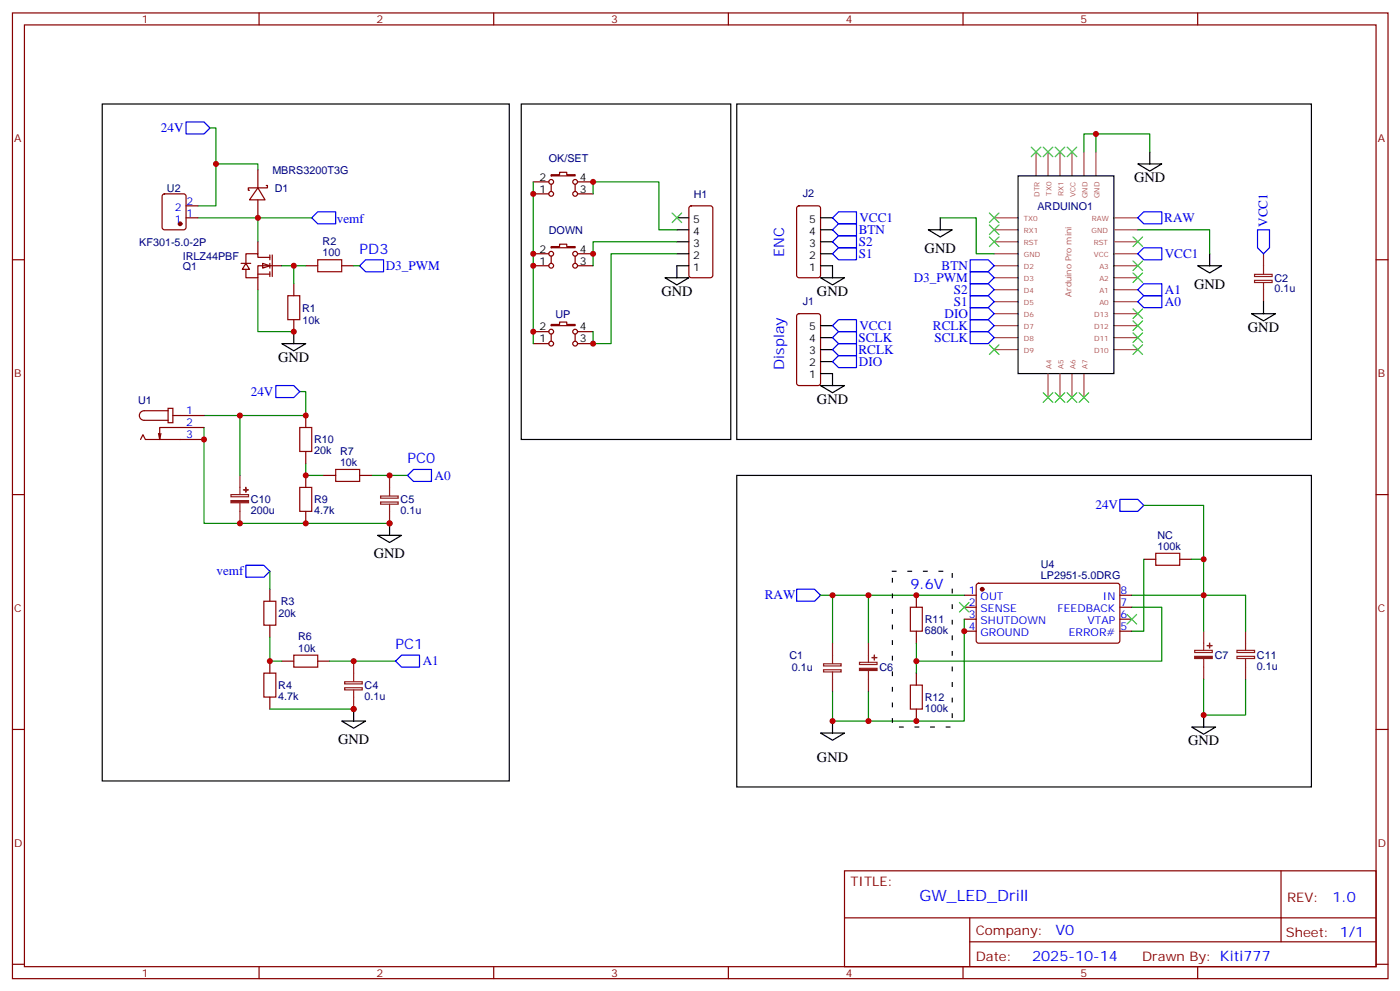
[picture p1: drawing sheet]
<svg xmlns="http://www.w3.org/2000/svg" width="413mm" height="292mm" viewBox="0 0 413 292" stroke-linecap="round" stroke-linejoin="round" font-family="sans-serif">
<g fill="none" stroke="#870000" stroke-width=".35">
<path d="M3.7 3.8h405.3v284.3h-405.3zM7.2 7.3h398.3v277.3h-398.3zM76.3 3.8v3.5M145.5 3.8v3.5M214.6 3.8v3.5M283.8 3.8v3.5M352.9 3.8v3.5M76 55.3l2.1 3.5h-4.6zM76 50v5.3M76 58.8v5.3M78.5 54.6h.3v.7h-5.6v.7h.3M3.7 76.5h3.5"/>
<path d="M90.1 78.2h3.5M100.7 78.2h3.5M235 60.8l.4-.2h5.7l.6 .4 .1 20.1-.5 .6-5.9 .1-.6-.5-.1-20zM405.5 76.5h3.5M86.6 83.5v3.6M86.6 94.1v3.5M235 92.6l.4-.2h5.7l.6 .4 .1 20-.5 .7h-5.9l-.6-.4-.1-20zM41.4 129.4l.7-1.4 .7 1.4h17.3M47.4 127.6l-.3 1.8M49.5 120.2h1.4v4.3h-1.4zM49.5 120.9h-7a1.41 1.41 0 0 0-1.4 1.4 1.41 1.41 0 0 0 1.4 1.5h7M50.9 122.3h9.2"/>
<path d="M60.1 125.9h-13v3.5l-.4-1.8M90.1 122.3v3.6M90.1 132.9v3.6M90.1 140v3.5M95.4 140h3.5M106 140h3.5M3.7 145.6h3.5M90.1 150.6v3.5M405.5 145.6h3.5M79.5 173.5v3.5M270 175.3v3.5M284.1 175.3h3.6"/>
<path d="M284.1 178.8h3.6M287.9 171.9l.5-.2 41.2 .1 .4 .6-.1 16.5-.6 .5-41.2-.1-.4-.6v-16.3zM330 175.3h3.5M330 178.8h3.5M337 164.7h3.6M347.6 164.7h3.6M79.5 184.1v3.5M79.5 194.7v3.5M83 194.7h3.6M93.6 194.7h3.6M270 185.8v3.6M270 198.2v3.5"/>
<path d="M284.1 182.3h3.6M284.1 185.8h3.6M330 182.3h3.5M330 185.8h3.5M3.7 214.8h3.5M79.5 205.2v3.6M270 208.8v3.5M405.5 214.8h3.5M248.8 256.4h156.7v28.2h-156.7zM377.5 256.4v20.9M248.9 270.2h156.5M285.8 277.3h119.6"/>
<path d="M285.8 270.2v14.2M3.7 283.9h3.5M76.3 284.6v3.5M145.5 284.6v3.5M214.6 284.6v3.5M283.8 284.6v3.5M352.9 284.6v3.5M405.5 283.9h3.5"/>
</g>
<path d="M93.6 76.5h7.1v3.5h-7.1zM84.8 87.1h3.5v7h-3.5zM88.3 125.9h3.6v7h-3.6zM98.9 138.2h7.1v3.5h-7.1zM88.3 143.5h3.6v7.1h-3.6zM77.8 177h3.5v7.1h-3.5zM268.3 178.8h3.5v7h-3.5zM340.6 162.9h7v3.5h-7zM77.8 198.2h3.5v7h-3.5zM86.6 192.9h7v3.5h-7zM268.3 201.7h3.5v7.1h-3.5z" fill="none" stroke="#a10000" stroke-width=".35"/>
<g fill="none" stroke="#8c2424" stroke-width=".35">
<path d="M70.7 140v5.6M114.8 140v6M68.1 145.6h5.1v.7h-5.1zM70.7 148.1v6M112.1 146h5.2v.7h-5.2zM112.1 147.8h5.2v.6h-5.2zM114.8 148.4v5.7M104.2 194.7v6M253.3 195h5.1v.7h-5.1zM255.9 189.4v5.6M255.9 197.5v6M352 191.5h5.2v.6h-5.2z"/>
<path d="M354.7 185.8v5.7M354.7 194v6M364.5 193.3h5.2v.6h-5.2zM364.5 191.5h5.2v.6h-5.2zM367 185.8v5.7M367 194v6M101.6 200.7h5.2v.7h-5.2zM101.6 202.5h5.2v.6h-5.2zM104.2 203.1v5.7"/>
</g>
<g fill="#8c2424" stroke="#8c2424" stroke-width=".35">
<path d="M68.1 147.4h5.1v.6h-5.1z"/>
<path d="M71.8 144.2l1.4 .1z"/>
<path d="M72.4 143.5l.1 1.4z"/>
<path d="M257.6 192.9l.1 1.4z"/>
<path d="M257 193.6h1.4z"/>
<path d="M253.3 196.8h5.1v.6h-5.1z"/>
<path d="M356.4 189.4v1.4z"/>
<path d="M355.7 190.1h1.5z"/>
<path d="M352 193.3h5.2v.6h-5.2z"/>
</g>
<g fill="none" stroke="#008700" stroke-width=".35">
<path d="M61.9 37.7h1.7v22.9h-5.3M322.9 39.4v5.3M63.6 48.3h12.4v1.7M319.4 44.7v-5.3h19.4v5.3M58.3 64.1h17.7v7.1M76 64.1h15.9M90.1 78.2h-3.5v5.3M104.2 78.2h1.8M277.1 64.1h10.6v10.6h5.2M335.3 67.7h21.1v7M76 85.3v12.3h10.6M88.3 115.3h1.8v7h-19.4v17.7"/>
<path d="M60.1 125.9v28.2h54.7M60.1 122.3h10.6M90.1 136.5v3.5h5.3M109.5 140h10.6M337 148.8h17.7v26.5h-21.2M79.5 168.2v5.3M241.8 175.3h42.3M245.3 175.3v14.1M255.9 175.3v14.1M333.5 178.8h8.8v15.9h-72.3M337 164.7v21.1h-3.5M351.2 164.7h3.5"/>
<path d="M79.5 187.6v7.1h3.5M97.2 194.7h19.4M270 189.4v8.8M284.1 182.3v30h-28.2M354.7 200v10.5h12.3v-10.5M354.7 185.8v-10.5h12.3v10.5M79.5 208.8h24.7M245.3 203.5v8.8h10.6v-8.8"/>
</g>
<g fill="none" stroke="#000" stroke-width=".35">
<path d="M30.1 30.6h120v199.3h-120zM217.1 30.6h169.3v98.8h-169.3zM300 51.8h28.2v58.2h-28.2zM335.3 48.3h7l-3.5 2.1zM338.8 44.7v3.6M241.8 78.2h3.5v3.6M241.8 74.7h3.5M241.8 71.2h3.5M241.8 67.7h3.5M241.8 64.1h3.5M273.5 67.7h7.1l-3.5 2.1zM277.1 64.1v3.6"/>
<path d="M352.9 78.2h7.1l-3.6 2.2zM356.4 74.7v3.5M86.6 97.6v3.6M241.8 81.8h7l-3.5 2.1zM241.8 99.4h3.5M241.8 95.9h3.5M83 101.2h7.1l-3.5 2.1zM241.8 113.5h7l-3.5 2.1zM241.8 110h3.5v3.5M241.8 106.5h3.5M241.8 102.9h3.5M217.1 140h169.3v91.7h-169.3z"/>
<path d="M111.3 157.6h7l-3.5 2.1zM114.8 154.1v3.5M100.7 212.3h7l-3.5 2.1zM104.2 208.8v3.5M241.8 215.8h7l-3.5 2.1zM245.3 212.3v3.5M351.2 214.1h7l-3.5 2.1zM354.7 210.5v3.6"/>
</g>
<g fill="none" stroke="#00f" stroke-width=".35">
<path d="M54.8 35.9h5.3l1.8 1.8-1.8 1.7h-5.3zM91.9 64.1l1.7-1.7h5.3v3.5h-5.3zM106 78.2l1.7-1.7h5.3v3.5h-5.3zM245.3 64.1l1.8-1.7h5.3v3.5h-5.3zM245.3 67.7l1.8-1.8h5.3v3.5h-5.3zM245.3 71.2l1.8-1.8h5.3v3.6h-5.3zM245.3 74.7l1.8-1.7h5.3v3.5h-5.3zM285.9 76.5h5.3l1.7 1.7-1.7 1.8h-5.3zM335.3 74.7l1.7-1.7h5.3v3.5h-5.3zM337 62.4h5.3v3.5h-5.3l-1.7-1.8zM245.3 95.9l1.8-1.8h5.3v3.5h-5.3zM245.3 99.4l1.8-1.8h5.3v3.6h-5.3z"/>
<path d="M285.9 80h5.3l1.7 1.8-1.7 1.7h-5.3zM285.9 87.1h5.3l1.7 1.7-1.7 1.8h-5.3zM285.9 83.5h5.3l1.7 1.8-1.7 1.8h-5.3zM285.9 90.6h5.3l1.7 1.8-1.7 1.7h-5.3zM285.9 94.1h5.3l1.7 1.8-1.7 1.7h-5.3zM285.9 97.6h5.3l1.7 1.8-1.7 1.8h-5.3zM335.3 88.8l1.7-1.7h5.3v3.5h-5.3zM337 83.5h5.3v3.6h-5.3l-1.7-1.8zM81.3 113.5h5.3l1.7 1.8-1.7 1.8h-5.3zM245.3 102.9l1.8-1.7h5.3v3.5h-5.3zM245.3 106.5l1.8-1.8h5.3v3.5h-5.3zM120.1 140l1.7-1.8h5.3v3.5h-5.3z"/>
<path d="M330 147h5.3l1.7 1.8-1.7 1.8h-5.3zM72.5 166.4h5.3l1.7 1.8-1.7 1.8h-5.3zM234.7 173.5h5.3l1.8 1.8-1.8 1.7h-5.3zM116.6 194.7l1.7-1.8h5.3v3.5h-5.3z"/>
</g>
<circle cx="289.4" cy="173.5" r=".53" fill="#870000" stroke="#870000" stroke-width=".35"/>
<g fill="none" stroke="#3c3" stroke-width=".35">
<path d="M303.9 43.3l2.8 2.8M306.7 43.3l-2.8 2.8M307.4 43.3l2.8 2.8M310.2 43.3l-2.8 2.8M310.9 43.3l2.9 2.8M313.8 43.3l-2.9 2.8M314.5 43.3l2.8 2.8M317.3 43.3l-2.8 2.8M291.5 62.7l2.9 2.8M291.5 66.3l2.9 2.8M291.5 69.8l2.9 2.8M294.4 62.7l-2.9 2.8"/>
<path d="M294.4 66.3l-2.9 2.8M294.4 69.8l-2.9 2.8M333.9 76.8l2.8 2.9M333.9 69.8l2.8 2.8M336.7 76.8l-2.8 2.9M336.7 69.8l-2.8 2.8M333.9 98l2.8 2.8M333.9 94.5l2.8 2.8M333.9 90.9l2.8 2.9M333.9 80.4l2.8 2.8M336.7 98l-2.8 2.8M336.7 94.5l-2.8 2.8"/>
<path d="M336.7 90.9l-2.8 2.9M336.7 80.4l-2.8 2.8M291.5 101.5l2.9 2.9M294.4 101.5l-2.9 2.9M307.4 115.6l2.8 2.9M310.2 115.6l-2.8 2.9M310.9 115.6l2.9 2.9M313.8 115.6l-2.9 2.9M314.5 115.6l2.8 2.9M317.3 115.6l-2.8 2.9M318 115.6l2.8 2.9M320.8 115.6l-2.8 2.9"/>
<path d="M333.9 101.5l2.8 2.9M336.7 101.5l-2.8 2.9M282.7 177.4l2.8 2.8M285.5 177.4l-2.8 2.8M332.1 180.9l2.8 2.8M334.9 180.9l-2.8 2.8"/>
</g>
<g fill="none" stroke="#a64a4a" stroke-width=".35">
<path d="M305.3 44.7v7M308.8 44.7v7M312.3 44.7v7M315.9 44.7v7M319.4 44.7v7M322.9 44.7v7M292.9 78.2h7M292.9 74.7h7M292.9 64.1h7M292.9 71.2h7M292.9 67.7h7M328.3 78.2h7"/>
<path d="M328.3 74.7h7M328.3 64.1h7M328.3 71.2h7M328.3 67.7h7M292.9 88.8h7M292.9 85.3h7M292.9 81.8h7M292.9 92.4h7M292.9 95.9h7M292.9 99.4h7M328.3 88.8h7M328.3 85.3h7"/>
<path d="M328.3 81.8h7M328.3 92.4h7M328.3 95.9h7M328.3 99.4h7M292.9 102.9h7M308.8 110.1v7M312.3 110.1v7M315.9 110.1v7M319.4 110.1v7M328.3 102.9h7"/>
</g>
<path d="M263 168.2h17.6v45.9h-17.6z" fill="none" stroke="#000" stroke-width=".35" stroke-dasharray="1.1 3.5"/>
<g fill="#fff" stroke="#870000" stroke-width=".35">
<path d="M77.4 77.5l2.1 .7-2.1 .8z"/>
<path d="M72.5 77.5l1 1.8h-2.1z"/>
</g>
<g fill="none" stroke="#870000" stroke-width=".35">
<path d="M48 57.3l.5-.2h5.6l.7 .4v9.5l-.4 .6-5.9 .1-.7-.5v-9.4zM157.1 57.1h4.6M157.1 53.6h4.6M162.4 51.4h2.5v-.7h2.1v.7h2.5v.4h-7.1zM162.4 54.3v2.1M169.5 54.3v2.1M170.2 57.1h4.6M170.2 53.6h4.6M54.8 64.1h3.5M54.8 60.6h3.5M71 77.5h2.9M76 71.2v3.5"/>
<path d="M79.5 75.8h-3.5v-1.1h-3.5v2.8M79.5 75.1v1.4M79.5 77.5v1.5M80.2 75.1v6.3M83 78.2h-7v3.6h-3.5v-2.5M157.1 78.2h4.6M157.1 74.7h4.6M162.4 72.6h2.5v-.7h2.1v.7h2.5v.4h-7.1zM162.4 75.4v2.1M169.5 75.4v2.1M170.2 78.2h4.6M170.2 74.7h4.6"/>
<path d="M203.2 60.8l.5-.2h5.6l.7 .4v20.1l-.4 .6-5.9 .1-.7-.5v-20zM76 80.7h3.5M76 81.8v3.5M79.5 80v1.4M157.1 97.6h4.6M162.4 95.5h2.5v-.7h2.1v.7h2.5v.4h-7.1zM162.4 98.4v2.1M169.5 98.4v2.1M170.2 97.6h4.6M157.1 101.2h4.6M170.2 101.2h4.6"/>
<circle cx="162.4" cy="57.1" r=".71"/>
<circle cx="162.4" cy="53.6" r=".71"/>
<circle cx="169.5" cy="53.6" r=".71"/>
<circle cx="169.5" cy="57.1" r=".71"/>
<circle cx="162.4" cy="78.2" r=".71"/>
<circle cx="162.4" cy="74.7" r=".71"/>
<circle cx="169.5" cy="74.7" r=".71"/>
<circle cx="169.5" cy="78.2" r=".71"/>
<circle cx="162.4" cy="97.6" r=".71"/>
<circle cx="169.5" cy="97.6" r=".71"/>
<circle cx="162.4" cy="101.2" r=".71"/>
<circle cx="169.5" cy="101.2" r=".71"/>
</g>
<path d="M157.1 53.6v47.6M174.8 57.1v-3.5h19.4v14.1h5.3M83 78.2h3.6M199.5 71.2h-24.7v7M199.5 74.7h-19.4v26.5h-5.3v-3.6" fill="none" stroke="#008700" stroke-width=".35"/>
<path d="M372.3 74.7v6M369.7 80.8h5.2v.6h-5.2zM369.7 82.5h5.2v.7h-5.2zM372.3 83.2v5.6M242.7 195.4h5.2v.7h-5.2zM242.7 197.2h5.2v.6h-5.2zM245.3 189.4v6M245.3 197.8v5.7" fill="none" stroke="#8c2424" stroke-width=".35"/>
<path d="M370.6 67.7h3.5v5.3l-1.8 1.7-1.7-1.7z" fill="none" stroke="#00f" stroke-width=".35"/>
<path d="M199.5 74.7h3.5M199.5 71.2h3.5M199.5 67.7h3.5M199.5 64.1h3.5M203 78.2h-3.5v3.6M195.9 81.8h7.1l-3.5 2.1zM368.8 92.4h7l-3.5 2.1zM372.3 88.8v3.6" fill="none" stroke="#000" stroke-width=".35"/>
<circle cx="53.1" cy="65.9" r=".53" fill="#870000" stroke="#870000" stroke-width=".35"/>
<path d="M198 62.7l2.9 2.8M200.9 62.7l-2.9 2.8" fill="none" stroke="#3c3" stroke-width=".35"/>
<g fill="#c00">
<circle cx="79.5" cy="194.7" r=".88"/>
<circle cx="104.2" cy="208.8" r=".88"/>
<circle cx="114.8" cy="154.1" r=".88"/>
<circle cx="70.7" cy="122.3" r=".88"/>
<circle cx="70.7" cy="154.1" r=".88"/>
<circle cx="354.7" cy="175.3" r=".88"/>
<circle cx="354.7" cy="164.7" r=".88"/>
<circle cx="63.6" cy="48.3" r=".88"/>
<circle cx="90.1" cy="122.3" r=".88"/>
<circle cx="245.3" cy="175.3" r=".88"/>
<circle cx="114.8" cy="140" r=".88"/>
<circle cx="90.1" cy="140" r=".88"/>
<circle cx="90.1" cy="154.1" r=".88"/>
<circle cx="354.7" cy="210.5" r=".88"/>
<circle cx="104.2" cy="194.7" r=".88"/>
<circle cx="76" cy="64.1" r=".88"/>
<circle cx="86.6" cy="97.6" r=".88"/>
<circle cx="322.9" cy="39.4" r=".88"/>
<circle cx="270" cy="175.3" r=".88"/>
<circle cx="270" cy="212.3" r=".88"/>
<circle cx="270" cy="194.7" r=".88"/>
<circle cx="284.1" cy="185.8" r=".88"/>
<circle cx="245.3" cy="212.3" r=".88"/>
<circle cx="255.9" cy="175.3" r=".88"/>
<circle cx="255.9" cy="212.3" r=".88"/>
<circle cx="60.1" cy="129.4" r=".88"/>
<circle cx="86.6" cy="78.2" r=".88"/>
<circle cx="174.8" cy="74.7" r=".88"/>
<circle cx="174.8" cy="53.6" r=".88"/>
<circle cx="157.1" cy="57.1" r=".88"/>
<circle cx="157.1" cy="74.7" r=".88"/>
<circle cx="157.1" cy="78.2" r=".88"/>
<circle cx="157.1" cy="97.6" r=".88"/>
<circle cx="174.8" cy="101.2" r=".88"/>
</g>
<path d="M153.6 30.6h61.7v98.8h-61.7z" fill="none" stroke="#000" stroke-width=".35"/>
<text font-size="4.6" fill="#00f" x="270.9" y="265.4">GW_LED_Drill</text>
<g font-size="4.2">
<text x="334.2" y="53.6">GND</text>
<text x="272.5" y="74.3">GND</text>
<text x="194.9" y="87.1">GND</text>
<text x="240.7" y="87.1">GND</text>
<text x="351.9" y="85">GND</text>
<text x="367.7" y="97.6">GND</text>
<text x="82" y="106.5">GND</text>
<text x="240.7" y="118.8">GND</text>
<text x="110.1" y="164.3">GND</text>
<text x="99.6" y="219">GND</text>
<text x="350.1" y="219.4">GND</text>
<text x="240.7" y="224.3">GND</text>
</g>
<g font-size="4.2" fill="#00f">
<text x="106" y="74.7">PD3</text>
<text x="231.1" y="75.6" transform="rotate(-90 231.1 75.6)">ENC</text>
<text x="231.1" y="108.9" transform="rotate(-90 231.1 108.9)">Display</text>
<text x="120.1" y="136.5">PC0</text>
<text x="268.3" y="173.5">9.6V</text>
<text x="116.6" y="191.1">PC1</text>
<text x="392.6" y="265.7">1.0</text>
<text x="311" y="275.2">V0</text>
<text x="304.1" y="283">2025-10-14</text>
</g>
<g font-size="3.9" fill="#00f">
<text x="47.4" y="38.9">24V</text>
<text x="99.2" y="65.5">vemf</text>
<text x="253.3" y="65.3">VCC1</text>
<text x="343.1" y="65.4">RAW</text>
<text x="253.1" y="69">BTN</text>
<text x="373.5" y="66.8" transform="rotate(-90 373.5 66.8)">VCC1</text>
<text x="253.1" y="72.5">S2</text>
<text x="253.1" y="76.1">S1</text>
<text x="343.2" y="75.9">VCC1</text>
<text x="113.7" y="79.6">D3_PWM</text>
<text x="269.3" y="83">D3_PWM</text>
<text x="277.5" y="79.5">BTN</text>
<text x="281.1" y="86.6">S2</text>
<text x="343.3" y="86.5">A1</text>
<text x="278.3" y="93.6">DIO</text>
<text x="281.1" y="90.1">S1</text>
<text x="343.3" y="90">A0</text>
<text x="253" y="100.6">SCLK</text>
<text x="253.3" y="97.1">VCC1</text>
<text x="274.9" y="97.1">RCLK</text>
<text x="275.3" y="100.7">SCLK</text>
<text x="253" y="104.2">RCLK</text>
<text x="253.1" y="107.7">DIO</text>
<text x="73.9" y="116.5">24V</text>
<text x="128.1" y="141.2">A0</text>
<text x="322.8" y="150">24V</text>
<text x="63.8" y="169.4">vemf</text>
<text x="225.4" y="176.4">RAW</text>
<text x="124.5" y="195.9">A1</text>
</g>
<g font-size="3.9" fill="#800">
<text x="250.6" y="261">TITLE:</text>
<text x="379.2" y="265.7">REV:</text>
<text x="287.5" y="275.2">Company:</text>
<text x="378.9" y="275.8">Sheet: 1/1</text>
<text x="287.5" y="282.9">Date:</text>
<text x="336.6" y="282.9">Drawn By: Kiti777</text>
</g>
<g font-size="3.2" fill="#800">
<text x="41.8" y="6.8">1</text>
<text x="110.9" y="6.8">2</text>
<text x="180.1" y="6.8">3</text>
<text x="249.2" y="6.8">4</text>
<text x="318.3" y="6.8">5</text>
<text x="4.2" y="41.9">A</text>
<text x="406" y="41.9">A</text>
<text x="4.2" y="111.1">B</text>
<text x="406" y="111.1">B</text>
<text x="4.2" y="180.2">C</text>
<text x="406" y="180.2">C</text>
<text x="4.2" y="249.3">D</text>
<text x="406" y="249.3">D</text>
<text x="41.8" y="287.6">1</text>
<text x="110.9" y="287.6">2</text>
<text x="180.1" y="287.6">3</text>
<text x="249.2" y="287.6">4</text>
<text x="318.3" y="287.6">5</text>
</g>
<g font-size="3.2" fill="#000080">
<text x="161.7" y="47.6">OK/SET</text>
<text x="80.2" y="51.2">MBRS3200T3G</text>
<text x="49.2" y="56.5">U2</text>
<text x="80.9" y="56.5">D1</text>
<text x="204.4" y="58.2">H1</text>
<text x="236.5" y="58.1">J2</text>
<text x="305.7" y="61.8">ARDUINO1</text>
<text x="161.7" y="68.8">DOWN</text>
<text x="41" y="72.3">KF301-5.0-2P</text>
<text x="53.9" y="76.4">IRLZ44PBF</text>
<text x="95" y="75.4">100</text>
<text x="95" y="72.3">R2</text>
<text x="53.9" y="79.5">Q1</text>
<text x="375.6" y="82.9">C2</text>
<text x="236.5" y="89.9">J1</text>
<text x="375.6" y="86.1">0.1u</text>
<text x="89" y="91.7">R1</text>
<text x="89.1" y="95.3">10k</text>
<text x="163.7" y="93.5">UP</text>
<text x="40.7" y="118.8">U1</text>
<text x="92.6" y="130.5">R10</text>
<text x="92.6" y="133.7">20k</text>
<text x="100.2" y="137.2">10k</text>
<text x="100.2" y="133.8">R7</text>
<text x="73.9" y="148.2">C10</text>
<text x="92.6" y="148.2">R9</text>
<text x="118" y="148.2">C5</text>
<text x="73.9" y="151.3">200u</text>
<text x="92.6" y="151.3">4.7k</text>
<text x="118" y="151.4">0.1u</text>
<text x="341.1" y="161.9">100k</text>
<text x="341.1" y="158.7">NC</text>
<text x="306.7" y="167.3">U4</text>
<text x="306.7" y="170.5">LP2951-5.0DRG</text>
<text x="82.7" y="178.2">R3</text>
<text x="82.1" y="181.7">20k</text>
<text x="272.5" y="183.4">R11</text>
<text x="87.8" y="191.8">10k</text>
<text x="87.8" y="188.5">R6</text>
<text x="272.5" y="186.7">680k</text>
<text x="232.6" y="194.1">C1</text>
<text x="233.3" y="197.6">0.1u</text>
<text x="259.2" y="197.6">C6</text>
<text x="357.9" y="194">C7</text>
<text x="370.4" y="197.3">0.1u</text>
<text x="370.4" y="194">C11</text>
<text x="82" y="202.8">R4</text>
<text x="107.5" y="202.8">C4</text>
<text x="82" y="206">4.7k</text>
<text x="107.5" y="206">0.1u</text>
<text x="272.5" y="209.6">100k</text>
<text x="272.5" y="206.4">R12</text>
</g>
<g font-size="3.2">
<text x="159" y="53.2">2</text>
<text x="170.9" y="53.2">4</text>
<text x="159" y="56.7">1</text>
<text x="170.9" y="56.7">3</text>
<text x="204.3" y="65.5">5</text>
<text x="238.5" y="65.5">5</text>
<text x="204.3" y="69.1">4</text>
<text x="238.5" y="69.1">4</text>
<text x="159" y="77.9">1</text>
<text x="159" y="74.4">2</text>
<text x="170.9" y="77.9">3</text>
<text x="170.9" y="74.4">4</text>
<text x="204.3" y="76.1">2</text>
<text x="204.3" y="72.6">3</text>
<text x="238.5" y="76.1">2</text>
<text x="238.5" y="72.6">3</text>
<text x="204.3" y="79.7">1</text>
<text x="238.5" y="79.7">1</text>
<text x="159" y="100.8">1</text>
<text x="159" y="97.3">2</text>
<text x="170.9" y="100.8">3</text>
<text x="170.9" y="97.3">4</text>
<text x="238.5" y="100.8">4</text>
<text x="238.5" y="97.3">5</text>
<text x="238.5" y="107.9">2</text>
<text x="238.5" y="104.4">3</text>
<text x="238.5" y="111.4">1</text>
</g>
<g font-size="3.2" fill="#00f">
<text x="51.5" y="65.5">1</text>
<text x="51.5" y="62">2</text>
<text x="55" y="63.8">1</text>
<text x="55" y="60.3">2</text>
<text x="54.8" y="122">1</text>
<text x="54.8" y="125.5">2</text>
<text x="54.8" y="129">3</text>
<text x="285.5" y="178.4">2</text>
<text x="285.5" y="174.9">1</text>
<text x="289" y="176.7">OUT</text>
<text x="325" y="176.7">IN</text>
<text x="330.2" y="174.9">8</text>
<text x="330.2" y="178.4">7</text>
<text x="285.5" y="185.5">4</text>
<text x="285.5" y="182">3</text>
<text x="289" y="183.7">SHUTDOWN</text>
<text x="289" y="180.2">SENSE</text>
<text x="311.6" y="180.2">FEEDBACK</text>
<text x="320.5" y="183.7">VTAP</text>
<text x="330.2" y="182">6</text>
<text x="330.2" y="185.5">5</text>
<text x="289" y="187.3">GROUND</text>
<text x="315" y="187.3">ERROR#</text>
</g>
<text font-size="2.5" fill="#a54b4b" x="315.7" y="87.3" transform="rotate(-90 315.7 87.3)">Arduino Pro mini</text>
<g font-size="2.1" fill="#a54b4b">
<text x="306.3" y="57.9" transform="rotate(-90 306.3 57.9)">DTR</text>
<text x="309.9" y="57.6" transform="rotate(-90 309.9 57.6)">TX0</text>
<text x="313.4" y="57.8" transform="rotate(-90 313.4 57.8)">RX1</text>
<text x="316.9" y="57.9" transform="rotate(-90 316.9 57.9)">VCC</text>
<text x="320.4" y="58.3" transform="rotate(-90 320.4 58.3)">GND</text>
<text x="324" y="58.3" transform="rotate(-90 324 58.3)">GND</text>
<text x="301.7" y="65.2">TX0</text>
<text x="321.7" y="65.2">RAW</text>
<text x="301.7" y="68.7">RX1</text>
<text x="321.7" y="68.7">GND</text>
<text x="301.7" y="75.8">GND</text>
<text x="301.7" y="72.2">RST</text>
<text x="322.3" y="72.2">RST</text>
<text x="322.3" y="75.8">VCC</text>
<text x="301.7" y="79.3">D2</text>
<text x="301.7" y="82.8">D3</text>
<text x="323.9" y="82.8">A2</text>
<text x="323.9" y="79.3">A3</text>
<text x="301.7" y="86.3">D4</text>
<text x="301.7" y="89.9">D5</text>
<text x="323.9" y="89.9">A0</text>
<text x="323.9" y="86.3">A1</text>
<text x="301.7" y="93.4">D6</text>
<text x="322.4" y="93.4">D13</text>
<text x="301.7" y="96.9">D7</text>
<text x="301.7" y="100.5">D8</text>
<text x="322.4" y="100.5">D11</text>
<text x="322.4" y="96.9">D12</text>
<text x="301.7" y="104">D9</text>
<text x="322.4" y="104">D10</text>
<text x="309.9" y="108.5" transform="rotate(-90 309.9 108.5)">A4</text>
<text x="313.4" y="108.5" transform="rotate(-90 313.4 108.5)">A5</text>
<text x="316.9" y="108.5" transform="rotate(-90 316.9 108.5)">A6</text>
<text x="320.4" y="108.5" transform="rotate(-90 320.4 108.5)">A7</text>
</g>
</svg>
